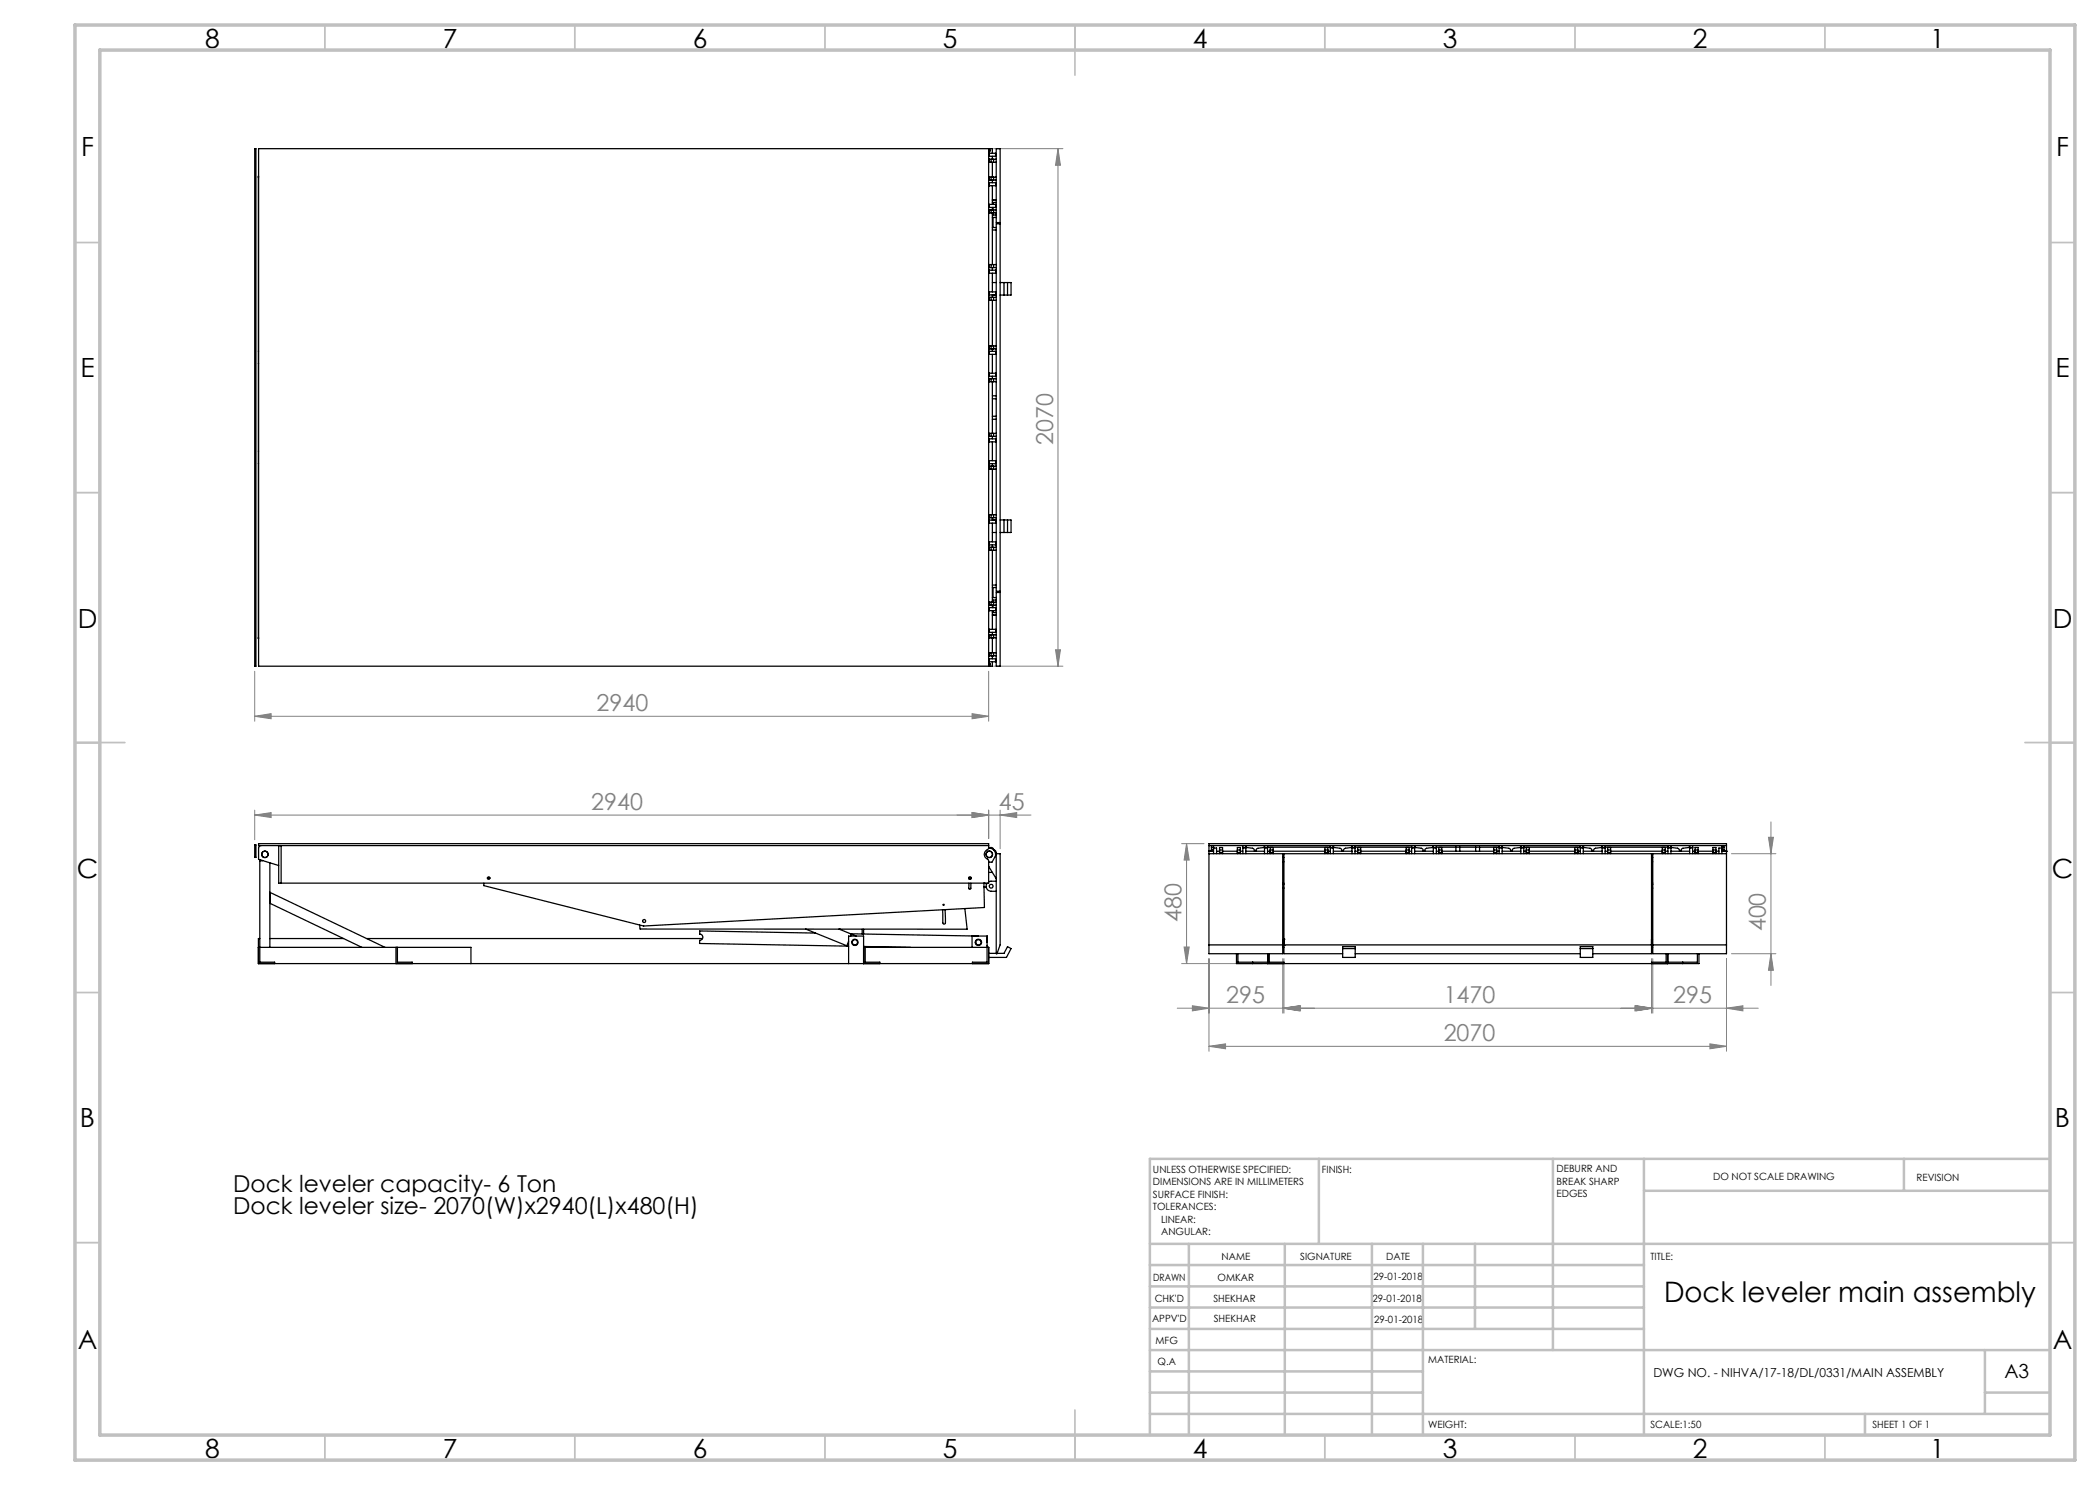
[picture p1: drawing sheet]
<svg xmlns="http://www.w3.org/2000/svg" width="420mm" height="297mm" viewBox="0 0 420 297" stroke-linecap="round" stroke-linejoin="round" font-family="sans-serif">
<g fill="none" stroke="#808080" stroke-width=".2">
<path d="M198.7 29.7h13.9M211.6 29.7l.5 3.4h-1zM211.6 29.7v103.5M50.9 134.3v9.9M197.7 134.3v9.9M198.7 133.2h13.9M211.1 130h1l-.5 3.2zM50.9 143.3l3.3-.6v1.1zM50.9 143.3h146.8M194.4 142.7l3.3 .6-3.3 .5zM50.9 163l3.3-.5v1zM50.9 162v6"/>
<path d="M194.4 162.5l3.3 .5-3.3 .5zM197.7 162v5.7M200 163l3.3-.5v1zM200 162v7.8M206.2 163h-155.3M236.3 168.7h4.5M237.3 168.7v24M237.3 168.7l.5 3.3h-1zM346.3 170.7h8.9M353.7 167.5h1l-.5 3.2zM354.2 164.4v32.7M236.3 192.7h16.3"/>
<path d="M236.8 189.4h1l-.5 3.3zM241.8 191.7v18.6M256.5 191.7v10.9M256.8 191.7v10.9M330.3 191.7v10.9M330.6 191.7v10.9M345.3 191.7v18.6M346.3 190.7h8.9M354.2 190.7l.5 3.4h-1zM235.4 201.6h116.2M238.5 201.2l3.3 .4-3.3 .6zM241.8 209.3l3.3-.5v1z"/>
<path d="M241.8 209.3h103.5M256.5 201.6l3.4-.4v1zM256.8 201.6l3.3-.4v1zM327 201.2l3.3 .4-3.3 .6zM327.2 201.2l3.4 .4-3.4 .6zM342 208.8l3.3 .5-3.3 .5zM345.3 201.6l3.3-.4v1z"/>
</g>
<g fill="none" stroke="#c0c0c0" stroke-width=".35">
<path d="M65 5v5M115 5v5M165 5v5M215 5v10M265 5v5M315 5v5M365 5v5M15 48.5h5M410 48.5h5M15 98.5h5M410 98.5h5M15 148.5h10"/>
<path d="M405 148.5h10M15 198.5h5M410 198.5h5M15 248.5h5M410 248.5h5M65 287v5M115 287v5M165 287v5M215 282v10M265 287v5M315 287v5M365 287v5"/>
</g>
<g fill="none" stroke="#c0c0c0" stroke-width=".5">
<path d="M263.8 231.8v17M310.6 231.8v38.2M328.8 231.8v55.2M328.8 238.2h81.2M380.8 231.8v6.4M410 231.8h-180v55.2M230 248.8h180M230 257.3h98.8M230 253h98.8M237.8 248.8v38.2M257 248.8v38.2M274.4 248.8v38.2"/>
<path d="M284.6 248.8v38.2M295 248.8v17M230 265.8h98.8M230 261.5h98.8M230 278.5h54.6M230 274.3h54.6M230 270h180M397 278.5h13M397 270v12.8M230 282.8h180M373 282.8v4.2"/>
</g>
<path d="M15 5h400v287h-400zM20 10h390v277h-390z" fill="none" stroke="#c0c0c0" stroke-width=".7"/>
<g fill="#808080">
<path d="M50.9 163l3.3-.5v1zM194.4 162.5l3.3 .5-3.3 .5z"/>
<path d="M194.4 142.7l3.3 .6-3.3 .5zM50.9 143.3l3.3-.6v1.1z"/>
<path d="M200 163l3.3-.5v1zM194.4 162.5l3.3 .5-3.3 .5z"/>
<path d="M354.2 190.7l.5 3.4h-1zM353.7 167.5h1l-.5 3.2z"/>
<path d="M211.1 130h1l-.5 3.2zM211.6 29.7l.5 3.4h-1z"/>
<path d="M237.3 168.7l.5 3.3h-1zM236.8 189.4h1l-.5 3.3z"/>
<path d="M241.8 209.3l3.3-.5v1zM342 208.8l3.3 .5-3.3 .5zM238.5 201.2l3.3 .4-3.3 .6zM256.5 201.6l3.4-.4v1zM256.8 201.6l3.3-.4v1zM327 201.2l3.3 .4-3.3 .6zM327.2 201.2l3.4 .4-3.4 .6zM345.3 201.6l3.3-.4v1z"/>
</g>
<g fill="none" stroke="#000" stroke-width=".25">
<path d="M50.9 29.7h.3v103.5h-.3zM51.7 35.6h.1M51.7 35.2h.1M197.7 29.7h.8v1M197.7 29.7h-146v103.5h146M197.7 29.7v103.5M197.7 31.3h.2M197.7 30.7h.2M197.7 35.4h.5M197.7 36h.5M197.7 31.9h.5M197.7 32.5h.5"/>
<path d="M197.7 36.5h.2M197.7 37.1h.2M197.9 30.7h1.2v.6h-1.2M197.9 30.1v.1M197.9 36.5h1.2v.6h-1.2M197.9 30.7v.6M197.9 31.9v.6M197.9 35.4v.6M197.9 36.5v.6M198.2 35.4h.5M198.2 36h.5M198.2 31.9h.5"/>
<path d="M198.2 32.5h.5M198.2 31.9v.6M198.2 35.4v.6M198.5 31.3v.6M198.5 32.5v2.9M198.5 36v.5M198.5 37.1v3.8M198.7 35.4h.5M198.7 36h.5M198.7 31.9h.5M198.7 32.5h.5M198.7 31.9v.6"/>
<path d="M198.7 35.4v.6M199.2 29.7h.8v14.8h-.8zM197.7 42h.5M197.7 42.6h.5M197.7 59.5h.5M197.7 53.5h.5M197.7 52.9h.5M197.7 40.9h.2M197.7 41.5h.2M197.7 58.4h.2M197.7 59h.2M197.7 54h.2"/>
<path d="M197.7 54.6h.2M197.9 40.9h1.2v.6h-1.2M197.9 58.4h1.2v.6h-1.2M197.9 54h1.2v.6h-1.2M197.9 40.9v.6M197.9 42v.6M197.9 52.9v.6M197.9 54v.6M197.9 58.4v.6M197.9 59.5v.6M198.2 42h.5M198.2 42.6h.5"/>
<path d="M198.2 59.5h.5M198.2 53.5h.5M198.2 52.9h.5M198.2 42v.6M198.2 52.9v.6M198.2 59.5v.6M198.5 41.5v.5M198.5 42.6v10.3M198.5 53.5v.5M198.5 54.6v3.8M198.5 43.5h.7M198.5 43h.7"/>
<path d="M198.5 40.5h.7M198.5 46h.7M198.5 45.5h.7M198.5 56.5h.7M198.6 40h.1M198.6 40h-.1h.7M198.6 40.5v.4M198.6 41.5v.5M198.6 42.6v.4M198.6 43.5v2M198.7 42h.5M198.7 42.6h.5"/>
<path d="M198.7 59.5h.5M198.7 53.5h.5M198.7 52.9h.5M198.7 42v.6M198.7 52.9v.6M198.7 59.5v.6M199.2 44.8h.8v73.4h-.8zM199.2 59h-.7v.5M200 56.5h2.2v2.5h-2.2M200.8 56.5v2.5M201.5 56.5v2.5M51.7 70.2h.1"/>
<path d="M51.7 72.7h.1M197.7 69.8h.5M197.7 69.2h.5M197.7 60.1h.5M197.7 75.7h.5M197.7 76.3h.5M197.7 74.6h.2M197.7 75.2h.2M197.7 70.3h.2M197.7 70.9h.2M197.9 74.6h1.2v.6h-1.2M197.9 70.3h1.2v.6h-1.2"/>
<path d="M197.9 69.2v.6M197.9 70.3v.6M197.9 74.6v.6M197.9 75.7v.6M198.2 69.8h.5M198.2 69.2h.5M198.2 60.1h.5M198.2 75.7h.5M198.2 76.3h.5M198.2 69.2v.6M198.2 75.7v.6M198.5 60.1v9.1"/>
<path d="M198.5 69.8v.5M198.5 70.9v3.7M198.5 75.2v.5M198.5 76.3v10.4M198.5 79.2h.7M198.5 79.8h.7M198.7 69.8h.5M198.7 69.2h.5M198.7 60.1h.5M198.7 75.7h.5M198.7 76.3h.5M198.7 69.2v.6"/>
<path d="M198.7 75.7v.6M51.7 92.7h.1M51.7 90.2h.1M197.7 93.8h.5M197.7 93.2h.5M197.7 86.7h.5M197.7 87.3h.5M197.7 88.4h.2M197.7 87.8h.2M197.7 92.1h.2M197.7 92.7h.2M197.9 87.8h1.2v.6h-1.2"/>
<path d="M197.9 92.1h1.2v.6h-1.2M197.9 86.7v.6M197.9 87.8v.6M197.9 92.1v.6M197.9 93.2v.6M198.2 93.2h.5M198.2 93.8h.5M198.2 86.7h.5M198.2 87.3h.5M198.2 86.7v.6M198.2 93.2v.6M198.5 87.3v.5"/>
<path d="M198.5 88.4v3.7M198.5 92.7v.5M198.5 93.8v9.1M198.5 83.3h.7M198.5 83.9h.7M198.7 93.8h.5M198.7 93.2h.5M198.7 86.7h.5M198.7 87.3h.5M198.7 86.7v.6M198.7 93.2v.6M197.7 110.1h.5"/>
<path d="M197.7 109.5h.5M197.7 102.9h.5M197.7 103.5h.5M197.7 108.4h.2M197.7 109h.2M197.7 104h.2M197.7 104.6h.2M197.9 108.4h1.2v.6h-1.2M197.9 104h1.2v.6h-1.2M197.9 102.9v.6M197.9 104v.6M197.9 108.4v.6"/>
<path d="M197.9 109.5v.6M198.2 110.1h.5M198.2 109.5h.5M198.2 102.9h.5M198.2 103.5h.5M198.2 102.9v.6M198.2 109.5v.6M198.5 103.5v.5M198.5 104.6v3.8M198.5 109v.5M198.5 110.1v10.3M198.5 117h.7"/>
<path d="M198.5 117.5h.7M198.5 119.5h.7M198.5 106.5h.7M198.5 104h.7M198.6 117.5v2M198.7 110.1h.5M198.7 109.5h.5M198.7 102.9h.5M198.7 103.5h.5M198.7 102.9v.6M198.7 109.5v.6M199.2 118.5h.8v14.7h-.8z"/>
<path d="M200 104h2.2v2.5h-2.2M200.8 104v2.5M201.5 104v2.5M51.7 127.5h.1M51.7 127.7h.1M197.7 131.8h.2M197.7 132.4h.2M197.7 130.6h.5M197.7 131.2h.5M197.7 121h.5M197.7 120.4h.5M197.7 127.6h.5"/>
<path d="M197.7 127h.5M197.7 121.5h.2M197.7 122.1h.2M197.7 125.9h.2M197.7 126.5h.2M197.9 131.8h1.2v.6h-1.2M197.9 132.8v.1M197.9 121.5h1.2v.6h-1.2M197.9 125.9h1.2v.6h-1.2M197.9 120.4v.6M197.9 121.5v.6M197.9 125.9v.6"/>
<path d="M197.9 127v.6M197.9 130.6v.6M197.9 131.8v.6M198.2 130.6h.5M198.2 131.2h.5M198.2 121h.5M198.2 120.4h.5M198.2 127.6h.5M198.2 127h.5M198.2 120.4v.6M198.2 127v.6M198.2 130.6v.6"/>
<path d="M198.5 132.4v.8h-.8M198.5 121v.5M198.5 122.1v3.8M198.5 126.5v.5M198.5 127.6v3M198.5 131.2v.6M198.5 122.5h.7M198.5 120h.7M198.6 123h.1M198.6 123h-.1h.7M198.6 120v.4M198.6 121v.5"/>
<path d="M198.6 122.1v.4M198.7 130.6h.5M198.7 131.2h.5M198.7 121h.5M198.7 120.4h.5M198.7 127.6h.5M198.7 127h.5M198.7 120.4v.6M198.7 127v.6M198.7 130.6v.6M50.9 169h.3v2.5h-.3zM52 171.9v20.5h2.9v.3"/>
<path d="M52 172.1h.5M52.2 169.1l-.2 .1-.3 .4v2.3l4 1.2M54 172.6v16.9M54 178.5l23 11M55.7 169.1v7.5h142v-4.4l-.1-.3a1.1 1.1 0 0 1-.8-1.1 1.1 1.1 0 0 1 .9-1v-.3M56.2 169.1v7.5M96.8 176.6v.5l31.9 8.1 68.2-3.7-.1-4.9 .6 .1M97.5 175.6h.5M193.8 175.5v.3M193.8 176.6l-.1 1.1a.21 .21 0 0 0 .3 .2 .21 .21 0 0 0 .2-.2v-1.1M194.2 175.5v.3M196.8 177.4l.5 .1"/>
<path d="M197.4 176.6a.99 .99 0 0 0-.1 1.1 .99 .99 0 0 0 .9 .6h1M197.7 169.6a1.25 1.25 0 0 1 1.2 1.9l-.5 .9h-.7M197.7 169.5h.7l.4 .5M197.7 169.1h-146v-.4h146v.8M197.7 174.5h.8M197.7 173.3l1.5 2.5M197.8 173.4l-.1 .2M198.8 170l.3 .1 .1 .4v20.2h.2l.6-1.7v-18.3h-.8M199.2 176.2h-1.1l-.4 .2M241.8 170.2v.5M241.8 170.2h.1M241.8 170.2h.3"/>
<path d="M241.8 170.7h14.7v20h-14.7zM241.8 170.2v-1.5h103.5v1.5M241.8 169.1h103.5M242 170.2l.3 .1zM242.2 170.2h.5M242.3 169.5v.5M242.3 170v.2M242.3 169.5h.4M242.3 169.1v.4M242.3 170h.4M242.7 169.6v1.1M242.7 169.6h.6v1.1"/>
<path d="M242.7 169.5v.1M242.7 169.1v.4M243.3 170.2h.6M243.9 170v.5M243.9 170v-.5h.6v.5M243.9 170.5h.6M243.9 170h.6M243.9 170.5v.2M244.5 170v.5M244.5 170.2h3M244.5 170.5v.2M247.5 170v.5"/>
<path d="M247.5 170v-.5h.6v.5M247.5 170.5h.6M247.5 170h.6M247.5 170.5v.2M248.1 170v.5M248.1 170.2h.5M248.1 170.5v.2M248.6 169.6v1.1M248.6 169.1v.4M248.6 169.6h.6M248.6 169.5h.6M248.6 169.5v.1"/>
<path d="M249.2 169.6v1.1M249.2 169.1v.4M249.2 169.3l.1 .2 1.4 .3 .2 .4M249.2 170.2h3.7M249.2 169.5v.1M252.9 169.4h.1M252.9 169.6v1.1M252.9 169.1v.4M252.9 169.3l-.1 .2-1.4 .3-.2 .4M252.9 169.6h.6M252.9 169.5h.6M252.9 169.5v.1"/>
<path d="M253.5 169.6v1.1M253.5 169.1v.4M253.5 170.2h.5M253.5 169.4h12.6M253.5 169.5v.1M254 170v.5M254 170v-.5h.6v.5M254 170.5h.6M254 170h.6M254 170.5v.2M254.6 170v.5M254.6 170.2h10.4"/>
<path d="M254.6 170.5v.2M256.5 177.6h.3M256.5 176.9h.3M256.5 171.5h.3M256.5 172.4h.3M256.5 176.6h.3M265 170v.5M265 170v-.5h.6v.5M265 170.5h.6M265 170h.6M265 170.5v.2M265.6 170v.5"/>
<path d="M265.6 170.2h.5M265.6 170.5v.2M266.1 169.6v1.1M266.1 169.1v.4M266.1 169.6h.6M266.1 169.5h.6M266.1 169.5v.1M266.7 169.6v1.1M266.7 169.1v.4M266.7 169.3l.1 .2 1.4 .3 .2 .4M266.7 170.2h3.7M266.7 169.4h.1"/>
<path d="M266.7 169.5v.1M270.4 169.4h.1M270.4 169.6v1.1M270.4 169.1v.4M270.4 169.3l-.1 .2-1.4 .3-.2 .4M270.4 169.6h.6M270.4 169.5h.6M270.4 169.5v.1M271 169.6v1.1M271 169.1v.4M271 170.2h.5M271 169.4h11.3"/>
<path d="M271 169.5v.1M271.5 170v.5M271.5 170v-.5h.6v.5M271.5 170.5h.6M271.5 170h.6M271.5 170.5v.2M272.1 170v.5M272.1 170.2h9.1M272.1 170.5v.2M281.2 170v.5M281.2 170v-.5h.6v.5M281.2 170.5v.2"/>
<path d="M281.2 170.5h.6M281.2 170h.6M281.8 170v.5M281.8 170.2h.5M281.8 170.5v.2M282.3 169.6v1.1M282.3 169.1v.4M282.3 169.6h.6M282.3 169.5h.6M282.3 169.5v.1M282.9 169.6v1.1M282.9 169.1v.4"/>
<path d="M282.9 169.3l.2 .2 1.4 .3 .2 .4M282.9 170.2h3.8M282.9 169.4h.1M282.9 169.5v.1M286.6 169.4h.1M286.7 169.6v1.1M286.7 169.1v.4M286.7 169.3l-.2 .2-1.4 .3-.2 .4M286.7 169.6h.6M286.7 169.5h.6M286.7 169.5v.1M287.3 169.6v1.1"/>
<path d="M287.3 169.1v.4M287.3 170.2h.5M287.3 169.4h12.5M287.3 169.5v.1M287.8 170v.5M287.8 170v-.5h.6v.5M287.8 170.5h.6M287.8 170h.6M287.8 170.5v.2M288.4 170v.5M288.4 170.2h10.3M288.4 170.5v.2"/>
<path d="M291.2 169.4v.8M292 169.4v.8M295.1 169.4v.8M295.9 169.4v.8M298.7 170v.5M298.7 170v-.5h.6v.5M298.7 170.5h.6M298.7 170h.6M298.7 170.5v.2M299.3 170v.5M299.3 170.2h.5M299.3 170.5v.2"/>
<path d="M299.8 169.6v1.1M299.8 169.1v.4M299.8 169.6h.6M299.8 169.5h.6M299.8 169.5v.1M300.4 169.6v1.1M300.4 169.1v.4M300.4 169.3l.2 .2 1.4 .3 .2 .4M300.4 170.2h3.8M300.4 169.4h.1M300.4 169.5v.1M304.1 169.4h.1"/>
<path d="M304.2 169.6v1.1M304.2 169.1v.4M304.2 169.3l-.2 .2-1.4 .3-.2 .4M304.2 169.6h.6M304.2 169.5h.6M304.2 169.5v.1M304.8 169.6v1.1M304.8 169.1v.4M304.8 170.2h.5M304.8 169.4h11.3M304.8 169.5v.1M305.3 170v.5"/>
<path d="M305.3 170v-.5h.6v.5M305.3 170.5h.6M305.3 170h.6M305.3 170.5v.2M305.9 170v.5M305.9 170.2h9.1M305.9 170.5v.2M315 170v.5M315 170v-.5h.6v.5M315 170.5h.6M315 170h.6M315 170.5v.2"/>
<path d="M315.6 170v.5M315.6 170.2h.5M315.6 170.5v.2M316.1 169.6v1.1M316.1 169.1v.4M316.1 169.6h.6M316.1 169.5h.6M316.1 169.5v.1M316.7 169.6v1.1M316.7 169.1v.4M316.7 169.3l.1 .2 1.4 .3 .2 .4M316.7 170.2h3.7"/>
<path d="M316.7 169.4h.1M316.7 169.5v.1M320.4 169.4h.1M320.4 169.6v1.1M320.4 169.1v.4M320.4 169.3l-.1 .2-1.4 .3-.2 .4M320.4 169.6h.6M320.4 169.5h.6M320.4 169.5v.1M321 169.6v1.1M321 169.1v.4M321 170.2h.5"/>
<path d="M321 169.4h12.6M321 169.5v.1M321.5 170v.5M321.5 170v-.5h.6v.5M321.5 170.5h.6M321.5 170h.6M321.5 170.5v.2M322.1 170v.5M322.1 170.2h10.4M322.1 170.5v.2M330.3 177.6h.3M330.3 176.9h.3"/>
<path d="M330.3 171.5h.3M330.3 172.4h.3M330.3 176.6h.3M330.6 170.7h14.7v20h-14.7zM332.5 170v.5M332.5 170v-.5h.6v.5M332.5 170.5h.6M332.5 170h.6M332.5 170.5v.2M333.1 170v.5M333.1 170.2h.5M333.1 170.5v.2"/>
<path d="M333.6 169.6v1.1M333.6 169.1v.4M333.6 169.6h.6M333.6 169.5h.6M333.6 169.5v.1M334.2 169.6v1.1M334.2 169.1v.4M334.2 169.3l.1 .2 1.4 .3 .2 .4M334.2 170.2h3.7M334.2 169.4h.1M334.2 169.5v.1M337.9 169.6v1.1"/>
<path d="M337.9 169.1v.4M337.9 169.3l-.2 .2-1.3 .3-.2 .4M337.9 169.6h.6M337.9 169.5h.6M337.9 169.5v.1M338.5 169.6v1.1M338.5 169.1v.4M338.5 170.2h.5M338.5 169.5v.1M339 170v.5M339 170v-.5h.6v.5M339 170.5h.6"/>
<path d="M339 170h.6M339 170.5v.2M339.6 170v.5M339.6 170.2h3M339.6 170.5v.2M342.6 170v.5M342.6 170v-.5h.6v.5M342.6 170.5h.6M342.6 170h.6M342.6 170.5v.2M343.2 170v.5M343.2 170.2h.6"/>
<path d="M343.2 170.5v.2M344.4 169.6v1.1M344.4 169.6h-.6v1.1M344.4 169.5v.1M344.4 170.2h.5M344.4 169.5h.4M344.4 170h.4M344.4 169.1v.4M344.8 170.2h.3zM344.8 169.5v.5M344.8 170v.2M344.8 169.1v.4"/>
<path d="M345 170.2h.3M345.3 170.2v.5M345.3 170.2h.1M51.7 189.5h42.5v3.2M52 187.7h-.3v5h146v-3.2h-25M54 180.7l18.4 8.8M54 187.7h14.7M73.4 187.7h67.1M79.2 189.5v3.2M79.5 189.5v2.9h2.9v.3M161.1 185.8l8.3 3.4M163.1 186.6l-23.2-.4v.6a.62 .62 0 0 1 .7 .6 .62 .62 0 0 1-.7 .7v.6l29.6 .5"/>
<path d="M167.8 185.8l3.4 1.4M168 185.8v.1M169.4 189.2l.3 .1M169.7 192.7v-5.5h3v5.5M169.7 188.2l-.3 1M170.1 186.8l25.6 .4M170.3 186.8l-.2 .4M172.4 185.8v1M172.7 189.3l9.4 .2M172.7 185.8v1M173 189.5v2.9h3v.3M189 181.9l.1 2.7-.2 .2h-.2l-.1-.2-.1-2.6"/>
<path d="M193 181.7l.4 4.1h-65.4l-.1-.8M194.4 189.5v-2.3h3v5.2h-2.9v.3M197.4 187.3v1.2M197.7 190.7h1.5M199.4 190.7h1.4l.7-1.4 .7 .4-.9 1.8h-3.6M241.8 189h14.7M247.3 190.7v2h92.5v-2M247.6 190.7v1.7h5.9M250.5 192.4v.3M253.5 190.7v2M253.9 190.7v1.7h2.9v.3M256.5 189.5h.3"/>
<path d="M256.8 189.1h.1M256.8 187.9h.1M256.8 187.9v1.2M256.8 187.9l-.1 .1 .1 1.1M256.8 189h73.5M268.5 190.7h-11.7v-20h73.5v20h-11.7M268.5 189.3h2.5v2.2h-2.5zM268.5 189.7h2.5M271 190.7h45.1M316.1 189.3h2.5v2.2h-2.5zM316.1 189.7h2.5M330.3 187.9h.1"/>
<path d="M330.3 189.1h.1M330.3 187.9v1.2M330.3 187.9l.1 .1-.1 1.1M330.3 189.5h.3M330.6 189h14.7M333.2 190.7v1.7h-2.9v.3M333.6 190.7v2M336.6 192.4v.3M339.5 190.7v1.7h-5.9"/>
<circle cx="198" cy="30.1" r=".12"/>
<circle cx="198" cy="132.9" r=".12"/>
<circle cx="53" cy="170.9" r=".64"/>
<circle cx="53" cy="170.9" r=".63"/>
<circle cx="97.7" cy="175.6" r=".24"/>
<circle cx="194" cy="175.6" r=".25"/>
<circle cx="197.9" cy="170.9" r=".65"/>
<circle cx="197.9" cy="170.9" r=".62"/>
<circle cx="198.2" cy="177.2" r=".38"/>
<circle cx="128.8" cy="184.2" r=".3"/>
<circle cx="171" cy="188.5" r=".62"/>
<circle cx="171" cy="188.5" r=".52"/>
<circle cx="188.7" cy="181" r=".11"/>
<circle cx="195.7" cy="188.5" r=".62"/>
<circle cx="195.7" cy="188.5" r=".53"/>
</g>
<text font-size="5.6" x="332.8" y="260.4">Dock leveler main assembly</text>
<g font-size="5.3">
<text x="41" y="9.5">8</text>
<text x="88.5" y="9.5">7</text>
<text x="138.5" y="9.5">6</text>
<text x="188.5" y="9.5">5</text>
<text x="238.5" y="9.5">4</text>
<text x="288.5" y="9.5">3</text>
<text x="338.5" y="9.5">2</text>
<text x="386" y="9.5">1</text>
<text x="16.2" y="31.3">F</text>
<text x="411.2" y="31.3">F</text>
<text x="16.1" y="75.5">E</text>
<text x="411.1" y="75.5">E</text>
<text x="15.5" y="125.5">D</text>
<text x="410.5" y="125.5">D</text>
<text x="15.4" y="175.5">C</text>
<text x="410.4" y="175.5">C</text>
<text x="16" y="225.5">B</text>
<text x="411" y="225.5">B</text>
<text x="15.5" y="269.8">A</text>
<text x="410.5" y="269.8">A</text>
<text x="41" y="291.5">8</text>
<text x="88.5" y="291.5">7</text>
<text x="138.5" y="291.5">6</text>
<text x="188.5" y="291.5">5</text>
<text x="238.5" y="291.5">4</text>
<text x="288.5" y="291.5">3</text>
<text x="338.5" y="291.5">2</text>
<text x="386" y="291.5">1</text>
</g>
<g font-size="4.7" fill="#808080">
<text x="210.6" y="89.1" transform="rotate(-90 210.6 89.1)">2070</text>
<text x="119.3" y="142.2">2940</text>
<text x="118.3" y="162">2940</text>
<text x="199.8" y="162">45</text>
<text x="236.3" y="184.4" transform="rotate(-90 236.3 184.4)">480</text>
<text x="353.2" y="186.3" transform="rotate(-90 353.2 186.3)">400</text>
<text x="245.2" y="200.6">295</text>
<text x="288.7" y="200.6">1470</text>
<text x="334.6" y="200.6">295</text>
<text x="288.7" y="208.2">2070</text>
</g>
<g font-size="4.7">
<text x="46.6" y="238.4">Dock leveler capacity- 6 Ton</text>
<text x="46.6" y="242.9">Dock leveler size- 2070(W)x2940(L)x480(H)</text>
</g>
<text font-size="3.9" x="400.9" y="275.5">A3</text>
<text font-size="2.5" x="330.7" y="275.5">DWG NO. - NIHVA/17-18/DL/0331/MAIN ASSEMBLY</text>
<g font-size="2">
<text x="230.6" y="234.6">UNLESS OTHERWISE SPECIFIED:</text>
<text x="230.6" y="237.1">DIMENSIONS ARE IN MILLIMETERS</text>
<text x="230.6" y="239.6">SURFACE FINISH:</text>
<text x="264.4" y="234.6">FINISH:</text>
<text x="311.3" y="234.5">DEBURR AND</text>
<text x="311.3" y="237">BREAK SHARP</text>
<text x="311.3" y="239.5">EDGES</text>
<text x="342.6" y="236">DO NOT SCALE DRAWING</text>
<text x="383.3" y="236.2">REVISION</text>
<text x="230.6" y="242.1">TOLERANCES:</text>
<text x="232.2" y="244.6">LINEAR:</text>
<text x="232.2" y="247.1">ANGULAR:</text>
<text x="244.3" y="252">NAME</text>
<text x="260" y="251.9">SIGNATURE</text>
<text x="277.2" y="251.9">DATE</text>
<text x="330.1" y="251.9">TITLE:</text>
<text x="230.6" y="256.1">DRAWN</text>
<text x="243.5" y="256.1">OMKAR</text>
<text x="274.7" y="255.9">29-01-2018</text>
<text x="230.9" y="260.3">CHK'D</text>
<text x="242.7" y="260.3">SHEKHAR</text>
<text x="274.5" y="260.3">29-01-2018</text>
<text x="230.4" y="264.4">APPV'D</text>
<text x="231.1" y="268.8">MFG</text>
<text x="242.8" y="264.4">SHEKHAR</text>
<text x="274.8" y="264.6">29-01-2018</text>
<text x="231.5" y="273">Q.A</text>
<text x="285.6" y="272.5">MATERIAL:</text>
<text x="285.6" y="285.5">WEIGHT:</text>
<text x="330.1" y="285.6">SCALE:1:50</text>
<text x="374.5" y="285.6">SHEET 1 OF 1</text>
</g>
</svg>
